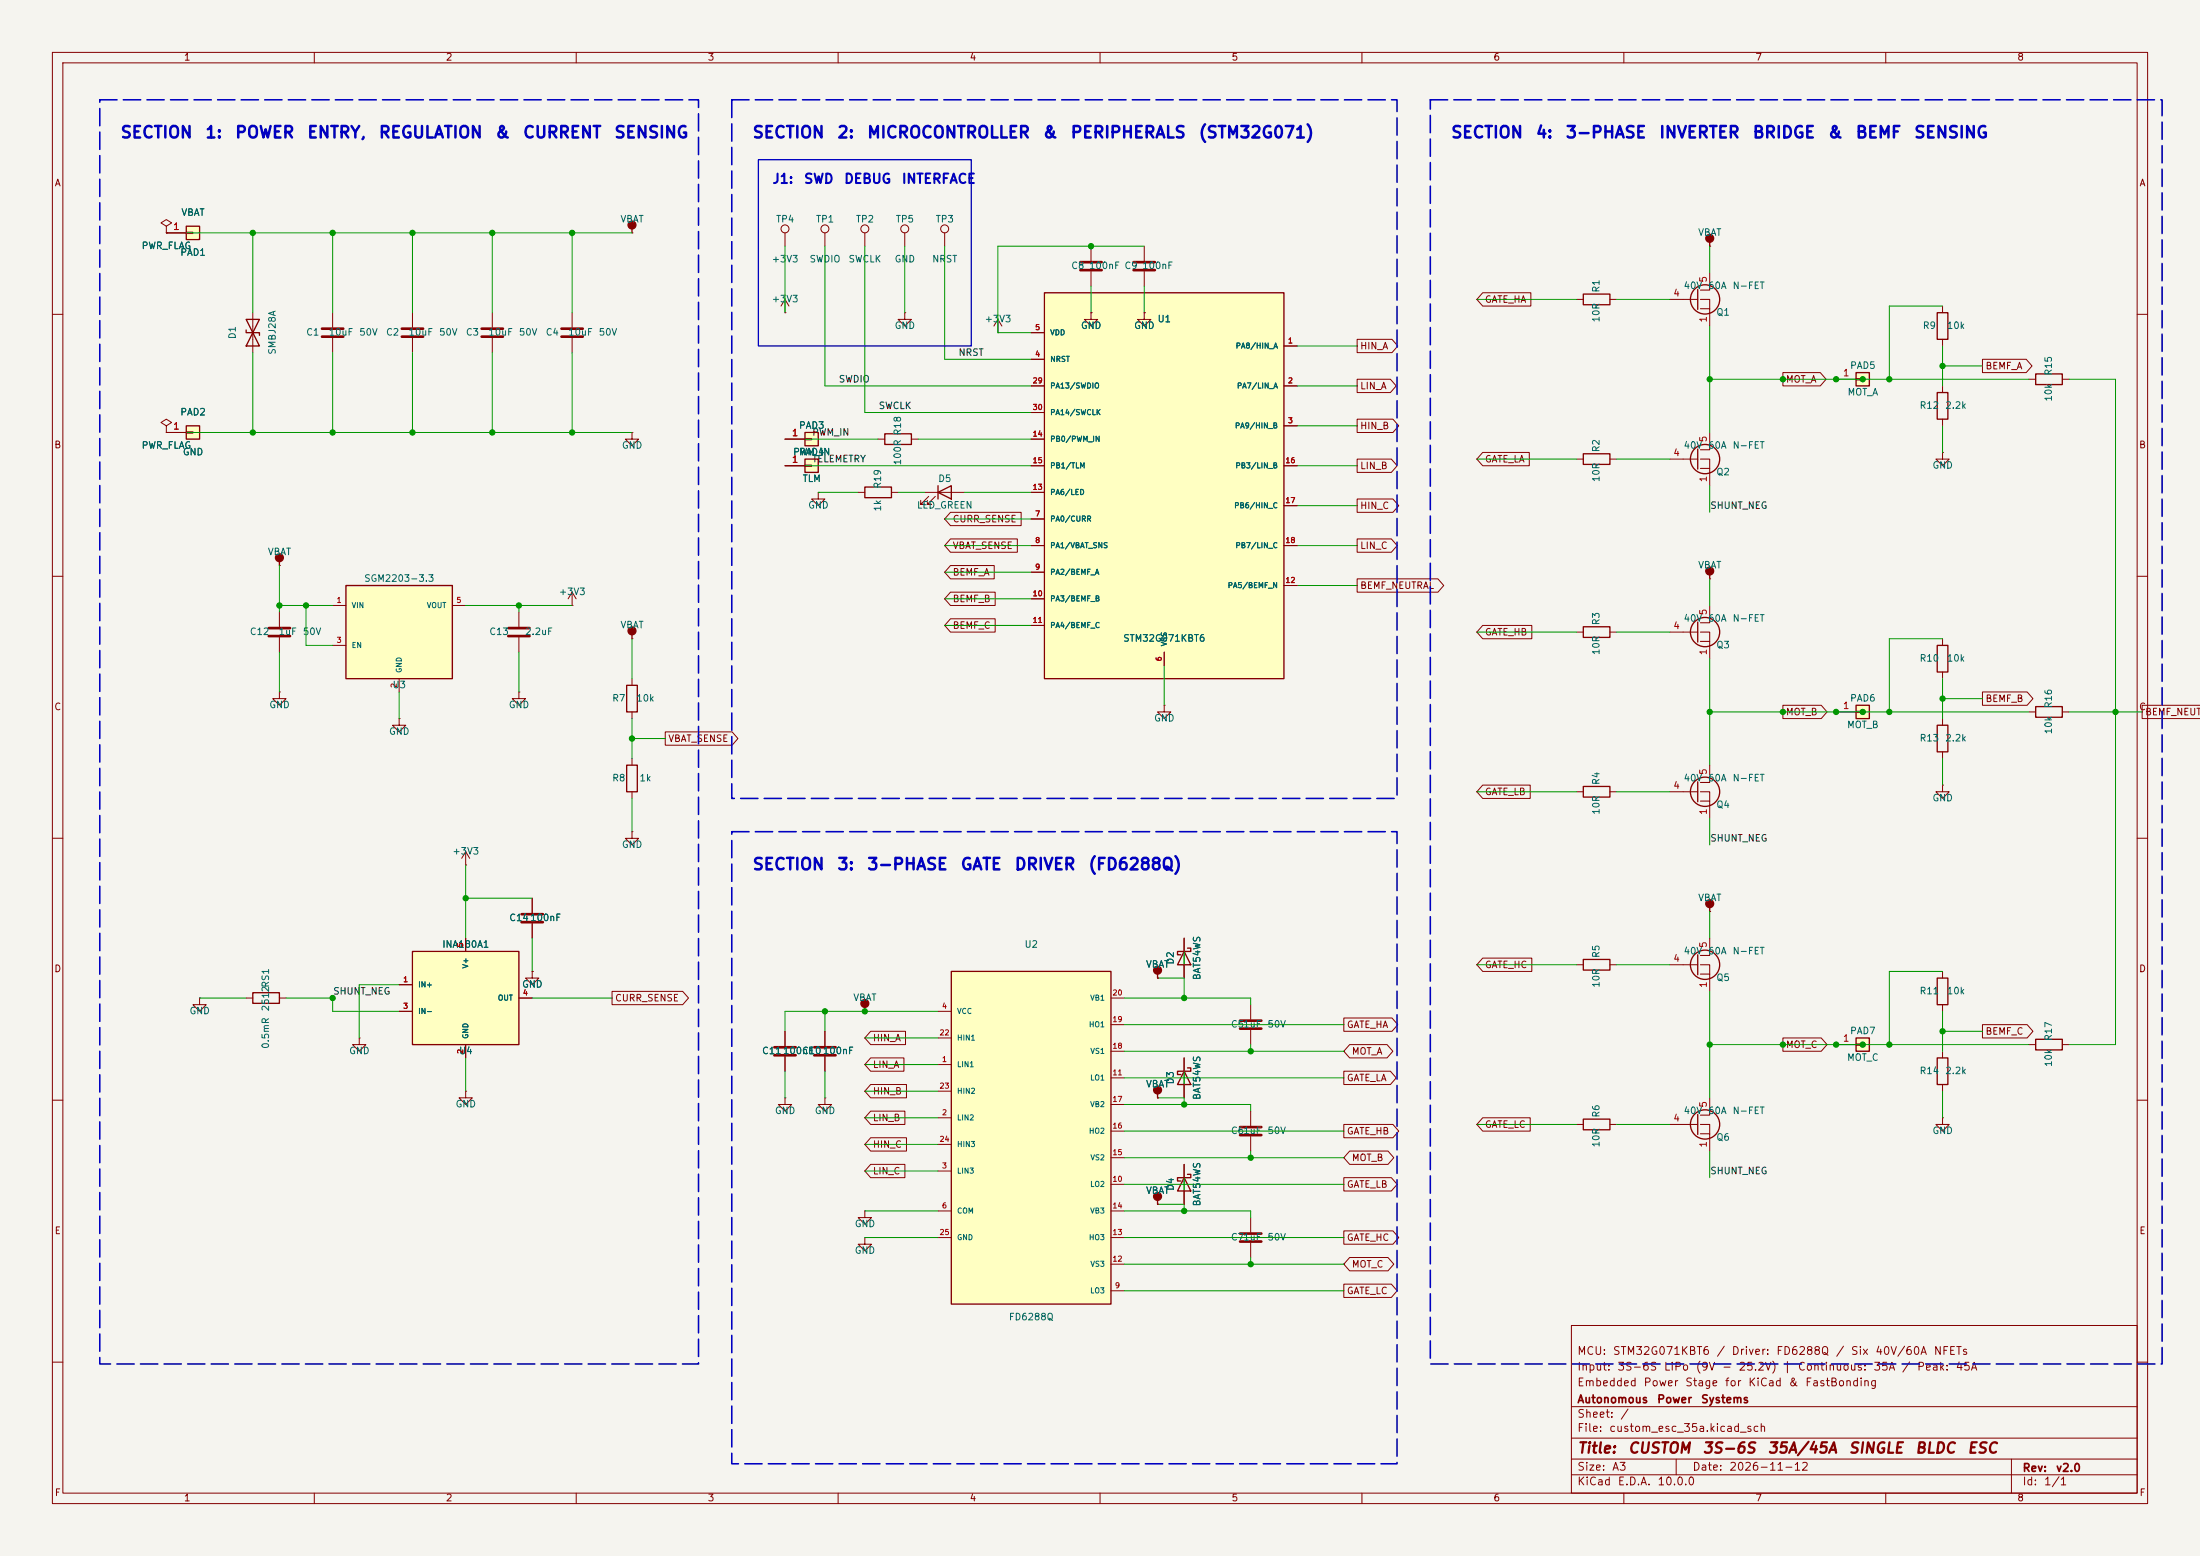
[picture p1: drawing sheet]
<svg xmlns="http://www.w3.org/2000/svg" width="420mm" height="297mm" viewBox="0 0 420 297" stroke-linecap="round" stroke-linejoin="round" font-family="sans-serif">
<path d="M0 0h420v297h-420z" fill="#f5f4ef" stroke="#f5f4ef" stroke-width=".19"/>
<g fill="none" stroke="#840000" stroke-width=".19">
<path d="M10 10h400v277h-400zM12 12h396v273h-396zM60 10v2M110 10v2M160 10v2M210 10v2M260 10v2M310 10v2M360 10v2M109.2 59.7v2.8M10 60h2M109.2 64.5v2.8"/>
<path d="M408 60h2M120.6 82.6v1.2h1.3l-1.3 1.3-1.2-1.3h1.2M120.6 82.6h.1M10 110h2M326.4 110.5h.1M408 110h2M222.2 134.6v1.3h1.3l-1.3 1.3-1.2-1.3h1.2M222.2 134.6h.1M301 120.7h1.3M307.3 120.7h1.3M10 160h2M408 160h2"/>
<path d="M301 184.2h1.3M307.3 184.2h1.3M10 210h2M408 210h2M300 253h108v32h-108zM10 260h2M300 278.5h108M300 274.5h108M300 268.5h108M320 278.5v3M384 278.5v6.5M408 260h2"/>
<path d="M60 285v2M110 285v2M160 285v2M210 285v2M260 285v2M300 281.5h108M310 285v2M360 285v2"/>
</g>
<path d="M107.2 62.7h4.1M107.2 64.3h4.1" fill="none" stroke="#840000" stroke-width=".51"/>
<circle cx="326.4" cy="109" r=".75" fill="#840000" stroke="#840000" stroke-width=".25"/>
<path d="M302.3 119.6h5v2.1h-5zM326.4 109.7v.8M302.3 183.1h5v2.1h-5z" fill="none" stroke="#840000" stroke-width=".25"/>
<path d="M354.3 71.1h2.6v2.6h-2.6z" fill="#ffffc2"/>
<g fill="none" stroke="#840000" stroke-width=".25">
<path d="M302.3 56.1h5v2.1h-5zM324.1 55.2v3.9M326.4 46.2v.8M369.8 59.7h2.1v5.1h-2.1zM354.3 71.1h2.6v2.6h-2.6zM369.8 74.9h2.1v5.1h-2.1zM388.6 71.4h5.1v2h-5.1z"/>
<circle cx="325.5" cy="57.1" r="2.79"/>
</g>
<g fill="none" stroke="#840000" stroke-width=".19">
<path d="M301 57.2h1.3M307.3 57.2h1.3M318.8 57.2h5.3M326.4 47h.1M326.4 52.1v2.5M326.4 59.7v2.5M370.8 58.4v1.3M350.5 72.4h3.8M354.3 72.3h1.3v.2h-1.3zM370.8 64.8v1.2M370.8 73.7v1.2M387.3 72.4h1.3"/>
<path d="M393.7 72.4h1.3M370.8 86.4v1.2h1.3l-1.3 1.3-1.2-1.3h1.2M370.8 86.4h.1M370.8 80v1.3"/>
</g>
<path d="M324.6 57.2h1.8v1.7M324.6 58.9h1.8v.8M326.4 54.6v.8h-1.8" fill="none" stroke="#840000" stroke-width=".2"/>
<circle cx="326.4" cy="45.5" r=".75" fill="#840000" stroke="#840000" stroke-width=".25"/>
<path d="M199.4 55.9h45.7v73.6h-45.7z" fill="#ffffc2"/>
<path d="M120.6 43.7v.8M199.4 55.9h45.7v73.6h-45.7z" fill="none" stroke="#840000" stroke-width=".25"/>
<g fill="none" stroke="#840000" stroke-width=".19">
<path d="M120.6 44.5h.1M196.8 73.7h2.6M196.8 68.6h2.6M196.8 63.5h2.6M196.8 78.7h2.6M245.1 66h2.5M245.1 73.7h2.5M196.8 99.1h2.6M196.8 94h2.6M196.8 83.8h2.6M196.8 88.9h2.6M245.1 81.3h2.5"/>
<path d="M245.1 88.9h2.5M245.1 96.5h2.5M196.8 104.1h2.6M196.8 109.2h2.6M196.8 114.3h2.6M196.8 119.4h2.6M245.1 104.1h2.5M245.1 111.8h2.5M222.2 124.5v2.5"/>
</g>
<circle cx="120.6" cy="42.9" r=".75" fill="#840000" stroke="#840000" stroke-width=".25"/>
<path d="M35.6 43.2h2.5v2.5h-2.5z" fill="#ffffc2"/>
<path d="M35.6 43.2h2.5v2.5h-2.5z" fill="none" stroke="#840000" stroke-width=".25"/>
<path d="M31.7 44.5h3.9M35.6 44.3h1.2v.3h-1.2zM38.1 190.5v1.3h1.3l-1.3 1.2-1.3-1.2h1.3M38.1 190.5h.1" fill="none" stroke="#840000" stroke-width=".19"/>
<path d="M66 111.8h20.4v17.7h-20.4z" fill="#ffffc2"/>
<path d="M47 61h2.5l-2.5 5h2.5zM47 63v.5h2.5v.5M66 111.8h20.4v17.7h-20.4z" fill="none" stroke="#840000" stroke-width=".25"/>
<g fill="none" stroke="#840000" stroke-width=".19">
<path d="M48.3 59.7v7.6M63.5 59.7v2.8M78.7 59.7v2.8M94 59.7v2.8M63.5 64.5v2.8M78.7 64.5v2.8M94 64.5v2.8M63.5 115.6h2.5M86.4 115.6h2.5M63.5 123.2h2.5M76.2 129.5v2.6M88.9 208.3v1.3h1.3l-1.3 1.2-1.3-1.2h1.3"/>
<path d="M88.9 208.3h.1"/>
</g>
<path d="M61.5 62.7h4M61.5 64.3h4M76.7 62.7h4.1M76.7 64.3h4.1M91.9 62.7h4.1M91.9 64.3h4.1" fill="none" stroke="#840000" stroke-width=".51"/>
<path d="M35.6 81.3h2.5v2.5h-2.5z" fill="#ffffc2"/>
<path d="M35.6 81.3h2.5v2.5h-2.5zM53.3 107.2v.8M119.6 130.8h2.1v5.1h-2.1zM120.6 121.2v.7M119.6 146.1h2.1v5h-2.1z" fill="none" stroke="#840000" stroke-width=".25"/>
<g fill="none" stroke="#840000" stroke-width=".19">
<path d="M31.7 43.2l1.1-.7-1.1-.6-1 .6 1 .7v1.3M31.7 44.5h.1M31.7 81.3l1.1-.7-1.1-.6-1 .6 1 .7v1.3M31.7 82.6h.1M31.7 82.6h3.9M35.6 82.4h1.2v.3h-1.2zM53.3 108h.1M53.3 116.8v2.8M99.1 116.8v2.8M53.3 132.1v1.3h1.3l-1.3 1.2-1.2-1.2h1.2M53.3 132.1h.1M53.3 121.7v2.8"/>
<path d="M76.2 137.2v1.2h1.3l-1.3 1.3-1.3-1.3h1.3M76.2 137.2h.1M99.1 132.1v1.3h1.2l-1.2 1.2-1.3-1.2h1.3M99.1 132.1h.1M99.1 121.7v2.8M120.6 121.9h.1M120.6 129.5v1.3M120.6 135.9v1.3M120.6 158.8v1.2h1.3l-1.3 1.3-1.2-1.3h1.2M120.6 158.8h.1M120.6 144.8v1.3M120.6 151.1v1.3"/>
<path d="M88.9 165.1h.1M88.9 162.6l-.8 1.2M88.9 162.6l.8 1.2M88.9 162.6v2.5M101.6 171.5v2.7M101.6 176.3v2.8M101.6 185.4v1.3h1.3l-1.3 1.3-1.3-1.3h1.3M101.6 185.4h.1"/>
</g>
<g fill="#840000" stroke="#840000" stroke-width=".25">
<circle cx="53.3" cy="106.4" r=".75"/>
<circle cx="120.6" cy="120.4" r=".75"/>
</g>
<path d="M51.3 119.9h4.1M97 119.9h4.1M51.3 121.4h4.1M97 121.4h4.1M99.6 174.5h4M99.6 176h4" fill="none" stroke="#840000" stroke-width=".51"/>
<path d="M78.7 181.6h20.4v17.8h-20.4z" fill="#ffffc2"/>
<path d="M48.3 189.5h5v2h-5zM78.7 181.6h20.4v17.8h-20.4zM165.1 192.3v.7M221 229.1v.8M226.1 224.8l1.2 2.5h-2.5zM226.7 224.2h.6v.6h-2.5v.6h.6" fill="none" stroke="#840000" stroke-width=".25"/>
<g fill="none" stroke="#840000" stroke-width=".19">
<path d="M88.9 179.1v2.5M47 190.5h1.3M53.3 190.5h1.3M68.6 198.1v1.3h1.2l-1.2 1.3-1.3-1.3h1.3M68.6 198.1h.1M76.2 188h2.5M76.2 193h2.5M88.9 199.4v2.5M99.1 190.5h2.5M149.9 196.9v2.7M165.1 193h.1M149.9 209.6v1.2h1.2l-1.2 1.3-1.3-1.3h1.3"/>
<path d="M149.9 209.6h.1M149.9 201.7v2.8M157.5 209.6v1.2h1.2l-1.2 1.3-1.3-1.3h1.3M157.5 209.6h.1M238.8 212.1v2.8M238.8 216.9v2.8M165.1 236.2v1.3h1.3l-1.3 1.3-1.3-1.3h1.3M165.1 236.2h.1M165.1 231.1v1.3h1.3l-1.3 1.3-1.3-1.3h1.3M165.1 231.1h.1M221 229.9h.1M226.1 222.2v7.7"/>
<path d="M238.8 232.4v2.8M238.8 237.2v2.8"/>
</g>
<path d="M147.8 199.9h4.1M147.8 201.4h4.1M236.7 215.1h4.1M236.7 216.7h4.1M236.7 235.5h4.1M236.7 237h4.1" fill="none" stroke="#840000" stroke-width=".51"/>
<g fill="#840000" stroke="#840000" stroke-width=".25">
<circle cx="221" cy="228.4" r=".75"/>
<circle cx="165.1" cy="191.5" r=".75"/>
</g>
<path d="M181.6 185.4h30.5v63.5h-30.5z" fill="#ffffc2"/>
<path d="M181.6 185.4h30.5v63.5h-30.5zM221 185.9v.8M226.1 181.6l1.2 2.6h-2.5zM226.7 181h.6v.6h-2.5v.6h.6M221 208.8v.8M226.1 204.5l1.2 2.5h-2.5zM226.7 203.8h.6v.7h-2.5v.6h.6" fill="none" stroke="#840000" stroke-width=".25"/>
<g fill="none" stroke="#840000" stroke-width=".19">
<path d="M149.9 59.7h.1M149.9 57.2l-.8 1.2M149.9 57.2l.7 1.2M149.9 44.5v2.5M149.9 57.2v2.5M157.5 44.5v2.5M165.1 44.5v2.5M172.7 59.7v1.3h1.3l-1.3 1.2-1.3-1.2h1.3M172.7 59.7h.1M172.7 44.5v2.5M180.3 44.5v2.5M208.3 59.7v1.3h1.2l-1.2 1.2-1.3-1.2h1.3"/>
<path d="M208.3 59.7h.1M208.3 47v2.8M208.3 51.8v2.8M218.4 59.7v1.3h1.3l-1.3 1.2-1.2-1.2h1.2M218.4 59.7h.1M218.4 47v2.8M218.4 51.8v2.8M190.5 63.5h.1M190.5 61l-.8 1.2M190.5 61l.8 1.2M190.5 61v2.5M156.2 94v1.3h1.3l-1.3 1.2-1.3-1.2h1.3"/>
<path d="M156.2 94h.1M226.1 179.1v7.6M157.5 196.9v2.7M179.1 193h2.5M179.1 198.1h2.5M212.1 195.6h2.5M212.1 190.5h2.5M221 186.7h.1M238.8 191.8v2.8M238.8 196.6v2.8M157.5 201.7v2.8M179.1 203.2h2.5"/>
<path d="M179.1 213.4h2.5M179.1 208.3h2.5M179.1 218.4h2.5M212.1 205.7h2.5M212.1 215.9h2.5M212.1 210.8h2.5M212.1 200.7h2.5M221 209.6h.1M226.1 201.9v7.7M179.1 223.5h2.5M179.1 231.1h2.5M179.1 236.2h2.5"/>
<path d="M212.1 231.1h2.5M212.1 226.1h2.5M212.1 236.2h2.5M212.1 221h2.5M212.1 246.4h2.5M212.1 241.3h2.5"/>
<circle cx="149.9" cy="43.7" r=".76"/>
<circle cx="157.5" cy="43.7" r=".76"/>
<circle cx="165.1" cy="43.7" r=".76"/>
<circle cx="172.7" cy="43.7" r=".76"/>
<circle cx="180.3" cy="43.7" r=".76"/>
</g>
<g fill="#840000" stroke="#840000" stroke-width=".25">
<circle cx="221" cy="208" r=".75"/>
<circle cx="221" cy="185.2" r=".75"/>
</g>
<path d="M206.2 50h4.1M206.2 51.6h4.1M216.4 50h4.1M216.4 51.6h4.1M155.4 199.9h4.1M236.7 194.8h4.1M236.7 196.3h4.1M155.4 201.4h4.1" fill="none" stroke="#840000" stroke-width=".51"/>
<path d="M153.7 87.6h2.5v2.6h-2.5z" fill="#ffffc2"/>
<path d="M153.7 87.6h2.5v2.6h-2.5zM165.1 93h5.1v2h-5.1zM179.1 94l2.5-1.3v2.6zM179.1 92.7v2.6" fill="none" stroke="#840000" stroke-width=".25"/>
<path d="M149.9 88.9h3.8M153.7 88.8h1.2v.2h-1.2zM163.8 94h1.3M170.2 94h1.2M176.5 94h7.6M177.3 94.7l-1.5 1.6h.7h-.7v-.8M178.6 94.7l-1.6 1.6h.8h-.8v-.8" fill="none" stroke="#840000" stroke-width=".19"/>
<path d="M153.7 82.6h2.5v2.5h-2.5z" fill="#ffffc2"/>
<g fill="none" stroke="#840000" stroke-width=".25">
<path d="M153.7 82.6h2.5v2.5h-2.5zM168.9 82.8h5.1v2h-5.1zM302.3 86.6h5v2h-5zM324.1 85.7v3.8M324.1 118.7v3.9M369.8 123.2h2.1v5.1h-2.1zM326.4 173.2v.8M324.1 182.2v3.9M324.1 212.7v3.8"/>
<circle cx="325.5" cy="87.6" r="2.79"/>
<circle cx="325.5" cy="120.6" r="2.79"/>
<circle cx="325.5" cy="184.1" r="2.79"/>
<circle cx="325.5" cy="214.6" r="2.79"/>
</g>
<g fill="none" stroke="#840000" stroke-width=".19">
<path d="M149.9 83.8h3.8M153.7 83.7h1.2v.2h-1.2zM167.6 83.8h1.3M174 83.8h1.3M301 87.6h1.3M307.3 87.6h1.3M318.8 87.6h5.3M326.4 82.6v2.5M326.4 90.2v2.5M109.2 115.6h.1M109.2 113l-.7 1.3M109.2 113l.8 1.3"/>
<path d="M109.2 113v2.6M326.4 115.6v2.5M318.8 120.7h5.3M326.4 123.2v2.5M370.8 121.9v1.3M370.8 128.3v1.2M326.4 174h.1M326.4 179.1v2.5M318.8 184.2h5.3M326.4 186.7v2.5M318.8 214.6h5.3M326.4 209.6v2.5"/>
<path d="M326.4 217.2v2.5M370.8 213.4v1.2h1.3l-1.3 1.3-1.2-1.3h1.2M370.8 213.4h.1"/>
</g>
<path d="M324.6 87.6h1.8v1.8M324.6 89.4h1.8v.8M326.4 85.1v.8h-1.8M326.4 118.1v.8h-1.8M324.6 120.7h1.8v1.7M324.6 122.4h1.8v.8M324.6 184.2h1.8v1.7M324.6 185.9h1.8v.8M326.4 181.6v.8h-1.8M324.6 214.6h1.8v1.8M324.6 216.4h1.8v.8M326.4 212.1v.8h-1.8" fill="none" stroke="#840000" stroke-width=".2"/>
<circle cx="326.4" cy="172.5" r=".75" fill="#840000" stroke="#840000" stroke-width=".25"/>
<path d="M354.3 198.1h2.6v2.6h-2.6z" fill="#ffffc2"/>
<path d="M369.8 138.4h2.1v5.1h-2.1zM354.3 198.1h2.6v2.6h-2.6zM369.8 186.7h2.1v5.1h-2.1zM388.6 198.4h5.1v2h-5.1z" fill="none" stroke="#840000" stroke-width=".25"/>
<path d="M370.8 137.2v1.2M370.8 149.9v1.2h1.3l-1.3 1.3-1.2-1.3h1.2M370.8 149.9h.1M370.8 143.5v1.3M350.5 199.4h3.8M354.3 199.3h1.3v.2h-1.3zM370.8 185.4v1.3M370.8 191.8v1.2M387.3 199.4h1.3M393.7 199.4h1.3" fill="none" stroke="#840000" stroke-width=".19"/>
<path d="M354.3 134.6h2.6v2.6h-2.6z" fill="#ffffc2"/>
<g fill="none" stroke="#840000" stroke-width=".25">
<path d="M354.3 134.6h2.6v2.6h-2.6zM388.6 134.9h5.1v2h-5.1zM302.3 150.1h5v2h-5zM324.1 149.2v3.8M302.3 213.6h5v2h-5zM369.8 201.9h2.1v5.1h-2.1z"/>
<circle cx="325.5" cy="151.1" r="2.79"/>
</g>
<g fill="none" stroke="#840000" stroke-width=".19">
<path d="M31.7 44.5h.1M31.7 44.5h3.9M208.3 59.7h.1M218.4 59.7h.1M283.1 55.9h9.1v2.5h-9.1l-1.2-1.2zM196.8 73.7h2.6M196.8 68.6h2.6M196.8 63.5h2.6M196.8 78.7h2.6M245.1 66h2.5M245.1 73.7h2.5M259.1 64.8h6.6l1.1 1.2-1.1 1.3h-6.6z"/>
<path d="M259.1 72.4h6.3l1.1 1.3-1.1 1.2h-6.3zM340.4 71.1h7.1l1.1 1.3-1.1 1.3h-7.1zM378.5 68.6h8.3l1.1 1.3-1.1 1.2h-8.3zM31.7 82.6h.1M31.7 82.6h3.9M149.9 83.8h3.8M149.9 88.9h3.8M181.5 97.8h13.4v2.5h-13.4l-1.2-1.2zM196.8 99.1h2.6M196.8 94h2.6M196.8 83.8h2.6M196.8 88.9h2.6"/>
<path d="M245.1 81.3h2.5M245.1 88.9h2.5M245.1 96.5h2.5M259.1 80h6.8l1.1 1.3-1.1 1.3h-6.8zM259.1 87.6h6.5l1.1 1.3-1.1 1.3h-6.5zM259.1 95.2h6.8l1.1 1.3-1.1 1.3h-6.8zM283.1 86.4h8.8v2.5h-8.8l-1.2-1.3zM181.5 118.1h8.5v2.6h-8.5l-1.2-1.3zM181.5 102.9h12.7v2.5h-12.7l-1.2-1.3zM181.5 107.9h8.3v2.6h-8.3l-1.2-1.3zM181.5 113h8.5v2.6h-8.5l-1.2-1.3zM196.8 104.1h2.6"/>
<path d="M196.8 109.2h2.6M196.8 114.3h2.6M196.8 119.4h2.6M245.1 104.1h2.5M245.1 111.8h2.5M259.1 102.9h6.5l1.1 1.2-1.1 1.3h-6.5zM259.1 110.5h15.4l1.1 1.3-1.1 1.2h-15.4zM283.1 119.4h9.3v2.5h-9.3l-1.2-1.2zM127 139.7h12.8l1.1 1.3-1.1 1.2h-12.8zM222.2 124.5v2.5M340.4 134.6h7.3l1.1 1.3-1.1 1.3h-7.3zM350.5 135.9h3.8"/>
<path d="M354.3 135.8h1.3v.2h-1.3zM378.5 132.1h8.5l1.1 1.3-1.1 1.2h-8.5zM387.3 135.9h1.3M393.7 135.9h1.3M420 134.6h-11.1v2.6h11.1M283.1 149.9h9v2.5h-9l-1.2-1.3zM301 151.1h1.3M307.3 151.1h1.3M318.8 151.1h5.3M326.4 146.1v2.5M326.4 153.7v2.5M88.9 179.1v2.5"/>
<path d="M101.6 171.5v2.7M101.6 176.3v2.8M226.1 179.1v2.5M76.2 188h2.5M76.2 193h2.5M88.9 199.4v2.5M99.1 190.5h2.5M101.6 185.4h.1M116.8 189.2h13.5l1.1 1.3-1.1 1.3h-13.5zM149.9 196.9v2.7M157.5 196.9v2.7M166.2 196.8h6.7v2.6h-6.7l-1.1-1.3z"/>
<path d="M221 186.7h.1M226.1 184.2v2.5M256.5 194.3h9.2l1.1 1.3-1.1 1.3h-9.2zM257.7 199.4h7.1l1.1 1.3-1.1 1.2h-7.1l-1.2-1.2zM283.1 182.9h9.3v2.5h-9.3l-1.2-1.2zM340.4 198.1h7.3l1.1 1.3-1.1 1.3h-7.3zM378.5 195.6h8.5l1.1 1.3-1.1 1.2h-8.5zM149.9 201.7v2.8M157.5 201.7v2.8M166.2 217.2h6.8v2.5h-6.8l-1.1-1.3zM166.2 212.1h6.5v2.5h-6.5l-1.1-1.2zM166.2 207h6.8v2.6h-6.8l-1.1-1.3z"/>
<path d="M166.2 201.9h6.4v2.6h-6.4l-1.1-1.3zM221 209.6h.1M226.1 201.9v2.6M226.1 207v2.6M256.5 214.6h9.4l1.1 1.3-1.1 1.3h-9.4zM256.5 204.5h8.9l1.1 1.2-1.1 1.3h-8.9zM257.7 219.7h7.3l1.1 1.3-1.1 1.3h-7.3l-1.2-1.3zM283.1 213.4h9v2.5h-9l-1.2-1.3zM301 214.6h1.3M307.3 214.6h1.3M370.8 200.7v1.2M370.8 207v1.3"/>
<path d="M166.2 222.2h6.5v2.6h-6.5l-1.1-1.3zM221 229.9h.1M226.1 222.2v2.6M226.1 227.3v2.6M256.5 224.8h9.1l1.1 1.3-1.1 1.2h-9.1zM256.5 234.9h9.4l1.1 1.3-1.1 1.3h-9.4zM256.5 245.1h9.1l1.1 1.3-1.1 1.3h-9.1zM257.7 240h7.3l1.1 1.3-1.1 1.3h-7.3l-1.2-1.3z"/>
</g>
<path d="M324.6 151.1h1.8v1.8M324.6 152.9h1.8v.8M326.4 148.6v.8h-1.8" fill="none" stroke="#840000" stroke-width=".2"/>
<g fill="none" stroke="#009600" stroke-width=".19">
<path d="M31.7 44.5h88.9M48.3 44.5v15.2M63.5 44.5v15.2M78.7 44.5v15.2M94 44.5v15.2M109.2 44.5v15.2M149.9 47v12.7M157.5 47v26.7h39.3M165.1 47v31.7h31.7M172.7 47v12.7M180.3 47v21.6h16.5M208.3 54.6v5.1"/>
<path d="M218.4 47h-27.9v16.5h6.3M218.4 54.6v5.1M281.9 57.2h19.1M308.6 57.2h10.2M326.4 47v5.1M370.8 58.4h-10.1v14M48.3 67.3v15.3M63.5 67.3v15.3M78.7 67.3v15.3M94 67.3v15.3M109.2 67.3v15.3M247.6 73.7h11.5"/>
<path d="M247.6 66h11.5M326.4 72.4h60.9M326.4 62.2v20.4M370.8 66v7.7M370.8 69.9h7.7M395 72.4h8.9v127h-8.9M31.7 82.6h88.9M149.9 83.8h17.7M149.9 88.9h46.9M156.2 94h7.6M171.4 94h5.1M175.3 83.8h21.5"/>
<path d="M180.3 99.1h16.5M184.1 94h12.7M247.6 88.9h11.5M247.6 96.5h11.5M247.6 81.3h11.5M281.9 87.6h19.1M308.6 87.6h10.2M326.4 92.7v5.1M370.8 81.3v5.1M53.3 108v8.8M53.3 115.6h10.2M58.4 115.6v7.6h5.1"/>
<path d="M88.9 115.6h20.3M99.1 115.6v1.2M180.3 119.4h16.5M180.3 109.2h16.5M180.3 104.1h16.5M180.3 114.3h16.5M247.6 104.1h11.5M247.6 111.8h11.5M326.4 110.5v5.1M53.3 124.5v7.6M76.2 132.1v5.1M99.1 124.5v7.6"/>
<path d="M120.6 121.9v7.6M120.6 137.2v7.6M222.2 127v7.6M281.9 120.7h19.1M308.6 120.7h10.2M326.4 135.9h60.9M326.4 125.7v20.4M370.8 133.4h7.7M370.8 129.5v7.7M370.8 121.9h-10.1v14M395 135.9h13.9M120.6 152.4v6.4"/>
<path d="M120.6 141h6.4M281.9 151.1h19.1M308.6 151.1h10.2M326.4 156.2v5.1M370.8 144.8v5.1M88.9 165.1v14M88.9 171.5h12.7M101.6 179.1v6.3M226.1 179.1v11.4M326.4 174v5.1M38.1 190.5h8.9M54.6 190.5h8.9v2.5h12.7"/>
<path d="M76.2 188h-7.6v10.1M101.6 190.5h15.2M157.5 193v3.9M165.1 198.1h14M179.1 193h-29.2v3.9M214.6 190.5h24.2v1.3M214.6 195.6h41.9M221 186.7h5.1M238.8 199.4v1.3M281.9 184.2h19.1M308.6 184.2h10.2M326.4 199.4h60.9"/>
<path d="M326.4 189.2v20.4M370.8 193v7.7M370.8 196.9h7.7M370.8 185.4h-10.1v14M88.9 201.9v6.4M149.9 204.5v5.1M157.5 204.5v5.1M165.1 203.2h14M165.1 208.3h14M165.1 213.4h14M165.1 218.4h14M214.6 210.8h24.2v1.3"/>
<path d="M214.6 215.9h41.9M214.6 205.7h41.9M214.6 200.7h41.9M221 209.6h5.1M226.1 201.9v8.9M238.8 219.7v1.3M281.9 214.6h19.1M308.6 214.6h10.2M326.4 219.7v5.1M370.8 208.3v5.1M165.1 236.2h14M165.1 231.1h14"/>
<path d="M165.1 223.5h14M214.6 236.2h41.9M214.6 231.1h24.2v1.3M214.6 226.1h41.9M214.6 221h41.9M221 229.9h5.1M226.1 222.2v8.9M214.6 241.3h41.9M214.6 246.4h41.9M238.8 240v1.3"/>
</g>
<path d="M19 19.1h114.3v241.2h-114.3zM139.7 19.1h127v133.3h-127zM273 19.1h139.7v241.2h-139.7zM139.7 158.8h127v120.6h-127z" fill="none" stroke="#0000c2" stroke-width=".3" stroke-dasharray="3.3 1.2"/>
<path d="M144.8 30.5h40.6v35.5h-40.6z" fill="none" stroke="#0000c2" stroke-width=".25"/>
<g fill="#009600" stroke="#009600" stroke-width=".19">
<circle cx="370.8" cy="133.4" r=".51"/>
<circle cx="350.5" cy="135.9" r=".51"/>
<circle cx="355.6" cy="135.9" r=".51"/>
<circle cx="360.7" cy="135.9" r=".51"/>
<circle cx="350.5" cy="72.4" r=".51"/>
<circle cx="157.5" cy="193" r=".51"/>
<circle cx="226.1" cy="190.5" r=".51"/>
<circle cx="238.8" cy="200.7" r=".51"/>
<circle cx="226.1" cy="210.8" r=".51"/>
<circle cx="326.4" cy="199.4" r=".51"/>
<circle cx="340.4" cy="199.4" r=".51"/>
<circle cx="350.5" cy="199.4" r=".51"/>
<circle cx="355.6" cy="199.4" r=".51"/>
<circle cx="370.8" cy="196.9" r=".51"/>
<circle cx="360.7" cy="199.4" r=".51"/>
<circle cx="226.1" cy="231.1" r=".51"/>
<circle cx="238.8" cy="241.3" r=".51"/>
<circle cx="238.8" cy="221" r=".51"/>
<circle cx="340.4" cy="72.4" r=".51"/>
<circle cx="326.4" cy="72.4" r=".51"/>
<circle cx="326.4" cy="135.9" r=".51"/>
<circle cx="340.4" cy="135.9" r=".51"/>
<circle cx="370.8" cy="69.9" r=".51"/>
<circle cx="403.9" cy="135.9" r=".51"/>
<circle cx="355.6" cy="72.4" r=".51"/>
<circle cx="360.7" cy="72.4" r=".51"/>
<circle cx="48.3" cy="82.6" r=".51"/>
<circle cx="63.5" cy="82.6" r=".51"/>
<circle cx="78.7" cy="44.5" r=".51"/>
<circle cx="78.7" cy="82.6" r=".51"/>
<circle cx="53.3" cy="115.6" r=".51"/>
<circle cx="58.4" cy="115.6" r=".51"/>
<circle cx="99.1" cy="115.6" r=".51"/>
<circle cx="208.3" cy="47" r=".51"/>
<circle cx="165.1" cy="193" r=".51"/>
<circle cx="120.7" cy="141" r=".51"/>
<circle cx="63.5" cy="190.5" r=".51"/>
<circle cx="88.9" cy="171.5" r=".51"/>
<circle cx="63.5" cy="44.5" r=".51"/>
<circle cx="94" cy="44.5" r=".51"/>
<circle cx="109.2" cy="44.5" r=".51"/>
<circle cx="48.3" cy="44.5" r=".51"/>
<circle cx="94" cy="82.6" r=".51"/>
<circle cx="109.2" cy="82.6" r=".51"/>
</g>
<g font-size="2.2" fill="#0000c2">
<text x="22.9" y="26.9">SECTION</text>
<text x="39" y="26.9">1:</text>
<text x="44.7" y="26.9">POWER</text>
<text x="58.5" y="26.9">ENTRY,</text>
<text x="72.2" y="26.9">REGULATION</text>
<text x="94.4" y="26.9">&amp;</text>
<text x="99.7" y="26.9">CURRENT</text>
<text x="117.1" y="26.9">SENSING</text>
<text x="143.5" y="26.9">SECTION</text>
<text x="159.7" y="26.9">2:</text>
<text x="165.4" y="26.9">MICROCONTROLLER</text>
<text x="199" y="26.9">&amp;</text>
<text x="204.2" y="26.9">PERIPHERALS</text>
<text x="228.7" y="26.9">(STM32G071)</text>
<text x="276.9" y="26.9">SECTION</text>
<text x="293" y="26.9">4:</text>
<text x="298.7" y="26.9">3-PHASE</text>
<text x="316.6" y="26.9">INVERTER</text>
<text x="334.4" y="26.9">BRIDGE</text>
<text x="348.8" y="26.9">&amp;</text>
<text x="354.1" y="26.9">BEMF</text>
<text x="365.3" y="26.9">SENSING</text>
<text x="143.5" y="166.6">SECTION</text>
<text x="159.7" y="166.6">3:</text>
<text x="165.4" y="166.6">3-PHASE</text>
<text x="183.2" y="166.6">GATE</text>
<text x="193.5" y="166.6">DRIVER</text>
<text x="207.6" y="166.6">(FD6288Q)</text>
</g>
<g font-size="2" fill="#840000">
<text x="301" y="277.9">Title:</text>
<text x="310.6" y="277.9">CUSTOM</text>
<text x="324.9" y="277.9">3S-6S</text>
<text x="337.3" y="277.9">35A/45A</text>
<text x="352.8" y="277.9">SINGLE</text>
<text x="365.5" y="277.9">BLDC</text>
<text x="375.4" y="277.9">ESC</text>
</g>
<g font-size="1.8" fill="#0000c2">
<text x="147.3" y="35.5">J1:</text>
<text x="153.4" y="35.5">SWD</text>
<text x="161" y="35.5">DEBUG</text>
<text x="172" y="35.5">INTERFACE</text>
</g>
<g font-size="1.5" fill="#840000">
<text x="301" y="262">Input:</text>
<text x="301" y="259">MCU:</text>
<text x="307.8" y="259">STM32G071KBT6</text>
<text x="308.6" y="262">3S-6S</text>
<text x="317.5" y="262">LiPo</text>
<text x="323.6" y="262">(9V</text>
<text x="327.6" y="259">/</text>
<text x="328.6" y="262">-</text>
<text x="330.5" y="259">Driver:</text>
<text x="331.8" y="262">25.2V)</text>
<text x="339" y="259">FD6288Q</text>
<text x="340.4" y="262">|</text>
<text x="343.1" y="262">Continuous:</text>
<text x="350.3" y="259">/</text>
<text x="353.2" y="259">Six</text>
<text x="357.5" y="262">35A</text>
<text x="357.9" y="259">40V/60A</text>
<text x="363" y="262">/</text>
<text x="365.8" y="262">Peak:</text>
<text x="369" y="259">NFETs</text>
<text x="373.2" y="262">45A</text>
<text x="301" y="268.2">Autonomous</text>
<text x="301" y="265">Embedded</text>
<text x="313.6" y="265">Power</text>
<text x="316.2" y="268.2">Power</text>
<text x="321.6" y="265">Stage</text>
<text x="324.6" y="268.2">Systems</text>
<text x="329.2" y="265">for</text>
<text x="333.6" y="265">KiCad</text>
<text x="341.3" y="265">&amp;</text>
<text x="344.5" y="265">FastBonding</text>
<text x="301" y="273.7">File:</text>
<text x="301" y="271">Sheet:</text>
<text x="307.1" y="273.7">custom_esc_35a.kicad_sch</text>
<text x="309.2" y="271">/</text>
<text x="301" y="281.1">Size:</text>
<text x="307.6" y="281.1">A3</text>
<text x="323" y="281.1">Date:</text>
<text x="330" y="281.1">2026-11-12</text>
<text x="386" y="281.3">Rev:</text>
<text x="392.4" y="281.3">v2.0</text>
<text x="301" y="283.9">KiCad</text>
<text x="308.7" y="283.9">E.D.A.</text>
<text x="316.3" y="283.9">10.0.0</text>
<text x="386" y="283.9">Id:</text>
<text x="390.1" y="283.9">1/1</text>
</g>
<g font-size="1.3" fill="#840000">
<text x="35" y="11.9">1</text>
<text x="85" y="11.9">2</text>
<text x="135" y="11.9">3</text>
<text x="185" y="11.9">4</text>
<text x="235" y="11.9">5</text>
<text x="285" y="11.9">6</text>
<text x="335" y="11.9">7</text>
<text x="385" y="11.9">8</text>
<text x="10.3" y="35.9">A</text>
<text x="408.3" y="35.9">A</text>
<text x="283.4" y="58.1">GATE_HA</text>
<text x="259.6" y="67">HIN_A</text>
<text x="378.9" y="70.8">BEMF_A</text>
<text x="259.6" y="74.6">LIN_A</text>
<text x="340.8" y="73.3">MOT_A</text>
<text x="259.6" y="82.2">HIN_B</text>
<text x="10.3" y="85.9">B</text>
<text x="259.6" y="89.9">LIN_B</text>
<text x="283.4" y="88.6">GATE_LA</text>
<text x="408.2" y="85.9">B</text>
<text x="181.8" y="100">CURR_SENSE</text>
<text x="259.6" y="97.5">HIN_C</text>
<text x="181.8" y="105.1">VBAT_SENSE</text>
<text x="259.6" y="105.1">LIN_C</text>
<text x="181.8" y="110.2">BEMF_A</text>
<text x="259.6" y="112.7">BEMF_NEUTRAL</text>
<text x="181.8" y="115.3">BEMF_B</text>
<text x="181.8" y="120.3">BEMF_C</text>
<text x="283.4" y="121.6">GATE_HB</text>
<text x="10.3" y="135.9">C</text>
<text x="340.8" y="136.8">MOT_B</text>
<text x="378.9" y="134.3">BEMF_B</text>
<text x="408.2" y="135.9">C</text>
<text x="409.4" y="136.8">BEMF_NEUTR</text>
<text x="127.5" y="141.9">VBAT_SENSE</text>
<text x="283.4" y="152.1">GATE_LB</text>
<text x="10.3" y="185.9">D</text>
<text x="283.4" y="185.1">GATE_HC</text>
<text x="408.2" y="185.9">D</text>
<text x="117.3" y="191.5">CURR_SENSE</text>
<text x="257" y="196.5">GATE_HA</text>
<text x="378.9" y="197.8">BEMF_C</text>
<text x="166.5" y="199.1">HIN_A</text>
<text x="258" y="201.6">MOT_A</text>
<text x="340.8" y="200.3">MOT_C</text>
<text x="166.5" y="209.2">HIN_B</text>
<text x="166.5" y="204.2">LIN_A</text>
<text x="257" y="206.7">GATE_LA</text>
<text x="166.5" y="214.3">LIN_B</text>
<text x="283.4" y="215.6">GATE_LC</text>
<text x="166.5" y="219.4">HIN_C</text>
<text x="257" y="216.9">GATE_HB</text>
<text x="258" y="221.9">MOT_B</text>
<text x="166.5" y="224.5">LIN_C</text>
<text x="257" y="227">GATE_LB</text>
<text x="10.3" y="235.9">E</text>
<text x="257" y="237.2">GATE_HC</text>
<text x="408.3" y="235.9">E</text>
<text x="258" y="242.3">MOT_C</text>
<text x="257" y="247.3">GATE_LC</text>
<text x="10.3" y="285.9">F</text>
<text x="35" y="286.9">1</text>
<text x="85" y="286.9">2</text>
<text x="135" y="286.9">3</text>
<text x="185" y="286.9">4</text>
<text x="235" y="286.9">5</text>
<text x="285" y="286.9">6</text>
<text x="335" y="286.9">7</text>
<text x="385" y="286.9">8</text>
<text x="408.3" y="285.9">F</text>
</g>
<g font-size="1.3" fill="#006464">
<text x="34.5" y="41.5">VBAT</text>
<text x="26.9" y="47.9">PWR_FLAG</text>
<text x="118.3" y="42.8">VBAT</text>
<text x="148" y="42.8">TP4</text>
<text x="155.7" y="42.8">TP1</text>
<text x="163.3" y="42.8">TP2</text>
<text x="170.9" y="42.8">TP5</text>
<text x="178.5" y="42.8">TP3</text>
<text x="324.1" y="45.3">VBAT</text>
<text x="34.3" y="49.1">PAD1</text>
<text x="147.2" y="50.4">+3V3</text>
<text x="154.4" y="50.4">SWDIO</text>
<text x="161.9" y="50.4">SWCLK</text>
<text x="170.7" y="50.4">GND</text>
<text x="177.8" y="50.4">NRST</text>
<text x="204.4" y="51.7">C8</text>
<text x="207.8" y="51.7">100nF</text>
<text x="214.6" y="51.7">C9</text>
<text x="217.9" y="51.7">100nF</text>
<text x="147.2" y="58">+3V3</text>
<text x="305.7" y="56" transform="rotate(-90 305.7 56)">R1</text>
<text x="321.3" y="55.5">40V</text>
<text x="326" y="55.5">60A</text>
<text x="330.7" y="55.5">N-FET</text>
<text x="45.3" y="64.8" transform="rotate(-90 45.3 64.8)">D1</text>
<text x="58.3" y="64.4">C1</text>
<text x="62.6" y="64.4">10uF</text>
<text x="68.5" y="64.4">50V</text>
<text x="73.6" y="64.4">C2</text>
<text x="77.9" y="64.4">10uF</text>
<text x="83.7" y="64.4">50V</text>
<text x="88.8" y="64.4">C3</text>
<text x="93.1" y="64.4">10uF</text>
<text x="98.9" y="64.4">50V</text>
<text x="104.1" y="64.4">C4</text>
<text x="108.4" y="64.4">10uF</text>
<text x="114.2" y="64.4">50V</text>
<text x="170.7" y="63.1">GND</text>
<text x="187.9" y="61.8">+3V3</text>
<text x="206.2" y="63.1">GND</text>
<text x="216.4" y="63.1">GND</text>
<text x="220.9" y="61.8">U1</text>
<text x="305.7" y="61.6" transform="rotate(-90 305.7 61.6)">10R</text>
<text x="327.6" y="60.6">Q1</text>
<text x="367" y="63.1">R9</text>
<text x="371.6" y="63.1">10k</text>
<text x="52.9" y="67.8" transform="rotate(-90 52.9 67.8)">SMBJ28A</text>
<text x="353.1" y="70.7">PAD5</text>
<text x="392" y="71.8" transform="rotate(-90 392 71.8)">R15</text>
<text x="352.6" y="75.8">MOT_A</text>
<text x="392" y="76.8" transform="rotate(-90 392 76.8)">10k</text>
<text x="34.3" y="79.6">PAD2</text>
<text x="152.4" y="82.1">PAD3</text>
<text x="366.4" y="78.3">R12</text>
<text x="371.3" y="78.3">2.2k</text>
<text x="26.9" y="86">PWR_FLAG</text>
<text x="34.8" y="87.2">GND</text>
<text x="118.6" y="86">GND</text>
<text x="151.3" y="87.2">PWM_IN</text>
<text x="152.4" y="87.2">PAD4</text>
<text x="172.3" y="88.9" transform="rotate(-90 172.3 88.9)">100R R18</text>
<text x="305.7" y="86.4" transform="rotate(-90 305.7 86.4)">R2</text>
<text x="321.3" y="86">40V</text>
<text x="326" y="86">60A</text>
<text x="330.7" y="86">N-FET</text>
<text x="368.8" y="89.8">GND</text>
<text x="153.1" y="92.3">TLM</text>
<text x="168.5" y="93.4" transform="rotate(-90 168.5 93.4)">R19</text>
<text x="179" y="92.3">D5</text>
<text x="305.7" y="92.1" transform="rotate(-90 305.7 92.1)">10R</text>
<text x="327.6" y="91">Q2</text>
<text x="154.2" y="97.4">GND</text>
<text x="168.5" y="97.7" transform="rotate(-90 168.5 97.7)">1k</text>
<text x="174.9" y="97.4">LED_GREEN</text>
<text x="51" y="106.3">VBAT</text>
<text x="69.4" y="111.4">SGM2203-3.3</text>
<text x="106.6" y="113.9">+3V3</text>
<text x="324.1" y="108.8">VBAT</text>
<text x="305.7" y="119.5" transform="rotate(-90 305.7 119.5)">R3</text>
<text x="321.3" y="119">40V</text>
<text x="326" y="119">60A</text>
<text x="330.7" y="119">N-FET</text>
<text x="47.6" y="121.5">C12</text>
<text x="53.1" y="121.5">1uF</text>
<text x="57.7" y="121.5">50V</text>
<text x="93.3" y="121.5">C13</text>
<text x="100.1" y="121.5">2.2uF</text>
<text x="118.3" y="120.2">VBAT</text>
<text x="214.3" y="122.8">STM32G071KBT6</text>
<text x="305.7" y="125.1" transform="rotate(-90 305.7 125.1)">10R</text>
<text x="327.6" y="124.1">Q3</text>
<text x="74.8" y="131.7">U3</text>
<text x="366.4" y="126.6">R10</text>
<text x="371.6" y="126.6">10k</text>
<text x="51.3" y="135.5">GND</text>
<text x="97" y="135.5">GND</text>
<text x="116.8" y="134.2">R7</text>
<text x="121.4" y="134.2">10k</text>
<text x="353.1" y="134.2">PAD6</text>
<text x="392" y="135.3" transform="rotate(-90 392 135.3)">R16</text>
<text x="74.2" y="140.6">GND</text>
<text x="220.2" y="138">GND</text>
<text x="352.5" y="139.3">MOT_B</text>
<text x="366.4" y="141.8">R13</text>
<text x="371.3" y="141.8">2.2k</text>
<text x="392" y="140.3" transform="rotate(-90 392 140.3)">10k</text>
<text x="116.8" y="149.5">R8</text>
<text x="122" y="149.5">1k</text>
<text x="305.7" y="149.9" transform="rotate(-90 305.7 149.9)">R4</text>
<text x="321.3" y="149.5">40V</text>
<text x="326" y="149.5">60A</text>
<text x="330.7" y="149.5">N-FET</text>
<text x="305.7" y="155.6" transform="rotate(-90 305.7 155.6)">10R</text>
<text x="327.6" y="154.5">Q4</text>
<text x="368.8" y="153.3">GND</text>
<text x="86.3" y="163.4">+3V3</text>
<text x="118.6" y="162.2">GND</text>
<text x="324.1" y="172.3">VBAT</text>
<text x="97.1" y="176.1">C14</text>
<text x="101.1" y="176.1">100nF</text>
<text x="84.3" y="181.2">INA180A1</text>
<text x="195.5" y="181.2">U2</text>
<text x="218.7" y="185">VBAT</text>
<text x="224.4" y="184.2" transform="rotate(-90 224.4 184.2)">D2</text>
<text x="305.7" y="183" transform="rotate(-90 305.7 183)">R5</text>
<text x="321.3" y="182.5">40V</text>
<text x="326" y="182.5">60A</text>
<text x="330.7" y="182.5">N-FET</text>
<text x="99.6" y="188.8">GND</text>
<text x="162.8" y="191.4">VBAT</text>
<text x="229.5" y="187.2" transform="rotate(-90 229.5 187.2)">BAT54WS</text>
<text x="305.7" y="188.6" transform="rotate(-90 305.7 188.6)">10R</text>
<text x="327.6" y="187.6">Q5</text>
<text x="366.4" y="190.1">R11</text>
<text x="371.6" y="190.1">10k</text>
<text x="36.1" y="193.9">GND</text>
<text x="51.7" y="193.1" transform="rotate(-90 51.7 193.1)">2512RS1</text>
<text x="234.9" y="196.4">C51uF</text>
<text x="241.9" y="196.4">50V</text>
<text x="353.1" y="197.7">PAD7</text>
<text x="51.7" y="200.3" transform="rotate(-90 51.7 200.3)">0.5mR</text>
<text x="66.5" y="201.5">GND</text>
<text x="87.5" y="201.5">U4</text>
<text x="145.4" y="201.5">C11</text>
<text x="149.4" y="201.5">100nF</text>
<text x="153" y="201.5">C10</text>
<text x="157" y="201.5">100nF</text>
<text x="352.5" y="202.8">MOT_C</text>
<text x="392" y="203.8" transform="rotate(-90 392 203.8)">10k</text>
<text x="392" y="198.8" transform="rotate(-90 392 198.8)">R17</text>
<text x="218.7" y="207.9">VBAT</text>
<text x="224.4" y="207.1" transform="rotate(-90 224.4 207.1)">D3</text>
<text x="366.4" y="205.3">R14</text>
<text x="371.3" y="205.3">2.2k</text>
<text x="86.9" y="211.7">GND</text>
<text x="147.8" y="213">GND</text>
<text x="155.4" y="213">GND</text>
<text x="229.5" y="210" transform="rotate(-90 229.5 210)">BAT54WS</text>
<text x="305.7" y="213.4" transform="rotate(-90 305.7 213.4)">R6</text>
<text x="321.3" y="213">40V</text>
<text x="326" y="213">60A</text>
<text x="330.7" y="213">N-FET</text>
<text x="234.9" y="216.8">C61uF</text>
<text x="241.9" y="216.8">50V</text>
<text x="305.7" y="219.1" transform="rotate(-90 305.7 219.1)">10R</text>
<text x="327.6" y="218">Q6</text>
<text x="368.8" y="216.8">GND</text>
<text x="224.4" y="227.4" transform="rotate(-90 224.4 227.4)">D4</text>
<text x="218.7" y="228.2">VBAT</text>
<text x="229.5" y="230.4" transform="rotate(-90 229.5 230.4)">BAT54WS</text>
<text x="163.1" y="239.6">GND</text>
<text x="163.1" y="234.5">GND</text>
<text x="234.9" y="237.1">C71uF</text>
<text x="241.9" y="237.1">50V</text>
<text x="192.5" y="252.3">FD6288Q</text>
</g>
<g font-size="1.3" fill="#a90000">
<text x="32.9" y="44.2">1</text>
<text x="319.3" y="56.9">4</text>
<text x="326.1" y="54" transform="rotate(-90 326.1 54)">5</text>
<text x="326.1" y="61.7" transform="rotate(-90 326.1 61.7)">1</text>
<text x="351.7" y="72.1">1</text>
<text x="32.9" y="82.3">1</text>
<text x="151.1" y="83.6">1</text>
<text x="151.1" y="88.6">1</text>
<text x="319.3" y="87.4">4</text>
<text x="326.1" y="84.5" transform="rotate(-90 326.1 84.5)">5</text>
<text x="326.1" y="92.1" transform="rotate(-90 326.1 92.1)">1</text>
<text x="326.1" y="117.5" transform="rotate(-90 326.1 117.5)">5</text>
<text x="319.3" y="120.4">4</text>
<text x="326.1" y="125.2" transform="rotate(-90 326.1 125.2)">1</text>
<text x="351.7" y="135.6">1</text>
<text x="326.1" y="148" transform="rotate(-90 326.1 148)">5</text>
<text x="319.3" y="150.9">4</text>
<text x="326.1" y="155.6" transform="rotate(-90 326.1 155.6)">1</text>
<text x="319.3" y="183.9">4</text>
<text x="326.1" y="181" transform="rotate(-90 326.1 181)">5</text>
<text x="326.1" y="188.7" transform="rotate(-90 326.1 188.7)">1</text>
<text x="351.7" y="199.1">1</text>
<text x="319.3" y="214.4">4</text>
<text x="326.1" y="211.5" transform="rotate(-90 326.1 211.5)">5</text>
<text x="326.1" y="219.1" transform="rotate(-90 326.1 219.1)">1</text>
</g>
<g font-size="1.3" fill="#0f0f0f">
<text x="182.9" y="68.2">NRST</text>
<text x="160" y="73.3">SWDIO</text>
<text x="154.9" y="83.5">PWM_IN</text>
<text x="167.6" y="78.4">SWCLK</text>
<text x="154.9" y="88.6">TELEMETRY</text>
<text x="326.4" y="97.4">SHUNT_NEG</text>
<text x="326.4" y="160.9">SHUNT_NEG</text>
<text x="63.5" y="190.2">SHUNT_NEG</text>
<text x="326.4" y="224.4">SHUNT_NEG</text>
</g>
<g font-size="1" fill="#a90000">
<text x="197.5" y="63.2">5</text>
<text x="245.8" y="65.8">1</text>
<text x="197.5" y="68.3">4</text>
<text x="197" y="73.4">29</text>
<text x="245.8" y="73.4">2</text>
<text x="197" y="83.6">14</text>
<text x="197" y="78.5">30</text>
<text x="245.8" y="81">3</text>
<text x="197" y="88.6">15</text>
<text x="245.3" y="88.6">16</text>
<text x="197" y="93.7">13</text>
<text x="197.5" y="98.8">7</text>
<text x="245.3" y="96.3">17</text>
<text x="197.5" y="103.9">8</text>
<text x="245.3" y="103.9">18</text>
<text x="197.5" y="109">9</text>
<text x="245.3" y="111.5">12</text>
<text x="64.2" y="115.3">1</text>
<text x="87" y="115.3">5</text>
<text x="197" y="114">10</text>
<text x="197" y="119.1">11</text>
<text x="64.2" y="122.9">3</text>
<text x="75.9" y="131.4" transform="rotate(-90 75.9 131.4)">2</text>
<text x="222" y="126.3" transform="rotate(-90 222 126.3)">6</text>
<text x="88.6" y="180.9" transform="rotate(-90 88.6 180.9)">5</text>
<text x="76.9" y="187.7">1</text>
<text x="99.7" y="190.2">4</text>
<text x="212.3" y="190.2">20</text>
<text x="76.9" y="192.8">3</text>
<text x="179.3" y="197.9">22</text>
<text x="179.7" y="192.8">4</text>
<text x="212.3" y="195.3">19</text>
<text x="88.6" y="201.3" transform="rotate(-90 88.6 201.3)">2</text>
<text x="179.7" y="202.9">1</text>
<text x="212.3" y="200.4">18</text>
<text x="179.3" y="208">23</text>
<text x="212.3" y="205.5">11</text>
<text x="179.7" y="213.1">2</text>
<text x="212.3" y="215.6">16</text>
<text x="212.3" y="210.6">17</text>
<text x="179.3" y="218.2">24</text>
<text x="212.3" y="220.7">15</text>
<text x="179.7" y="223.3">3</text>
<text x="212.3" y="225.8">10</text>
<text x="179.7" y="230.9">6</text>
<text x="212.3" y="230.9">14</text>
<text x="179.3" y="236">25</text>
<text x="212.3" y="236">13</text>
<text x="212.3" y="241">12</text>
<text x="212.8" y="246.1">9</text>
</g>
<g font-size="1" fill="#006464">
<text x="200.4" y="64.2">VDD</text>
<text x="200.4" y="69.3">NRST</text>
<text x="235.8" y="66.8">PA8/HIN_A</text>
<text x="200.4" y="74.4">PA13/SWDIO</text>
<text x="236" y="74.4">PA7/LIN_A</text>
<text x="200.4" y="79.5">PA14/SWCLK</text>
<text x="235.7" y="82">PA9/HIN_B</text>
<text x="200.4" y="84.5">PB0/PWM_IN</text>
<text x="200.4" y="89.6">PB1/TLM</text>
<text x="235.8" y="89.6">PB3/LIN_B</text>
<text x="200.4" y="94.7">PA6/LED</text>
<text x="200.4" y="99.8">PA0/CURR</text>
<text x="235.5" y="97.2">PB6/HIN_C</text>
<text x="200.4" y="104.9">PA1/VBAT_SNS</text>
<text x="235.8" y="104.9">PB7/LIN_C</text>
<text x="200.4" y="109.9">PA2/BEMF_A</text>
<text x="234.3" y="112.5">PA5/BEMF_N</text>
<text x="67" y="116.3">VIN</text>
<text x="81.4" y="116.3">VOUT</text>
<text x="200.4" y="115">PA3/BEMF_B</text>
<text x="67" y="123.9">EN</text>
<text x="200.4" y="120.1">PA4/BEMF_C</text>
<text x="223" y="123.5" transform="rotate(-90 223 123.5)">VSS</text>
<text x="76.9" y="128.5" transform="rotate(-90 76.9 128.5)">GND</text>
<text x="89.6" y="185" transform="rotate(-90 89.6 185)">V+</text>
<text x="79.7" y="188.7">IN+</text>
<text x="94.9" y="191.2">OUT</text>
<text x="208" y="191.2">VB1</text>
<text x="79.7" y="193.8">IN-</text>
<text x="182.6" y="193.8">VCC</text>
<text x="207.8" y="196.3">HO1</text>
<text x="89.6" y="198.4" transform="rotate(-90 89.6 198.4)">GND</text>
<text x="182.6" y="203.9">LIN1</text>
<text x="182.6" y="198.8">HIN1</text>
<text x="208.1" y="201.4">VS1</text>
<text x="182.6" y="209">HIN2</text>
<text x="208" y="206.5">LO1</text>
<text x="182.6" y="214.1">LIN2</text>
<text x="208" y="211.5">VB2</text>
<text x="182.6" y="219.2">HIN3</text>
<text x="207.8" y="216.6">HO2</text>
<text x="208.1" y="221.7">VS2</text>
<text x="182.6" y="224.2">LIN3</text>
<text x="208" y="226.8">LO2</text>
<text x="182.6" y="231.9">COM</text>
<text x="208" y="231.9">VB3</text>
<text x="182.6" y="236.9">GND</text>
<text x="207.8" y="236.9">HO3</text>
<text x="208.1" y="242">VS3</text>
<text x="208" y="247.1">LO3</text>
</g>
</svg>
